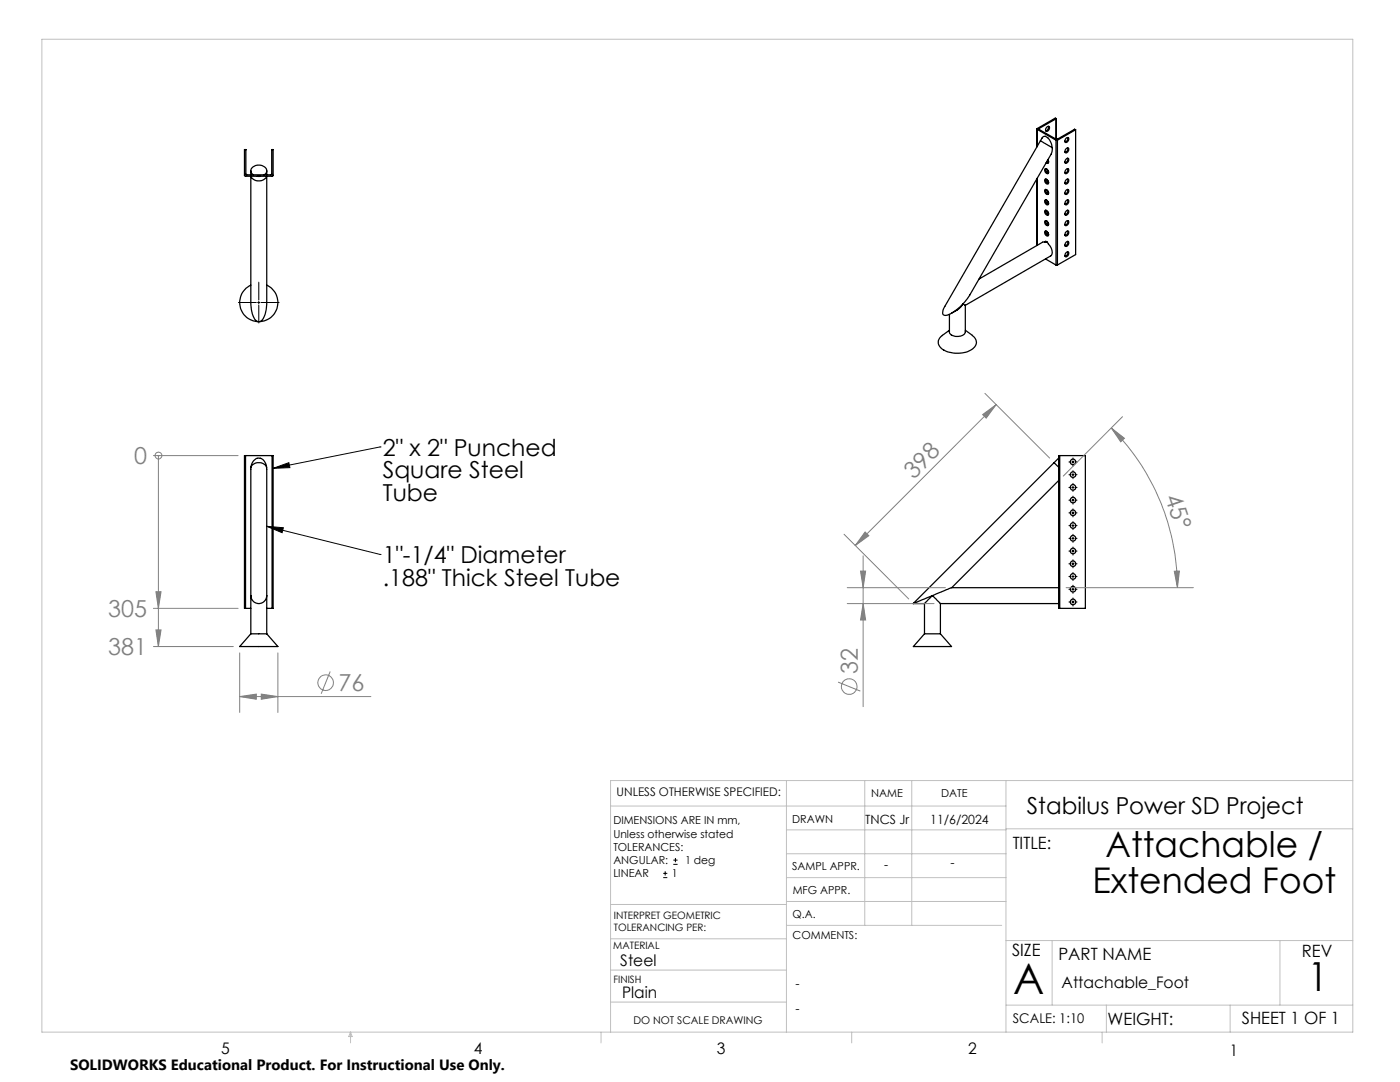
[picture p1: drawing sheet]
<svg xmlns="http://www.w3.org/2000/svg" width="279mm" height="216mm" viewBox="0 0 279 216" stroke-linecap="round" stroke-linejoin="round" font-family="sans-serif">
<g fill="none" stroke="#000" stroke-width=".25">
<path d="M48.8 29.8h.3v5l.1 .1h5v-5.1h.3v5.3l-.1 .1h-5.5l-.1-.1zM50.1 35.2v25.5l.2 1.7a1.98 1.98 0 0 0 1.3 1.8 2.15 2.15 0 0 0 1.5-2.1l.1-1.4v-25.5M50.1 34.1v.8M50.1 35.2a1.77 1.77 0 0 0 3.1 0M50.6 34.9a.97 .97 0 0 1-.5-1.1 .97 .97 0 0 1 .8-.7 1.63 1.63 0 0 1 2.3 1.1l-.2 .4-.3 .3M51.3 35.2h.7M53.2 34.1v.8M206.9 25.7v3.6M206.9 35.7v13.3M207 25.8l3.7 2.2M207 25.8v3.4M207 35.6v13.4"/>
<path d="M207.4 25.6v.2M207.4 25.8l3.3 2M207.6 28.1l-19.2 33.4a.89 .89 0 0 0 .2 1.4l1-.2 .7-.5 1.9-1.6M207.6 28.1l.4-.5a.83 .83 0 0 1 1.4 .2l.4 .9 .2 .8M207.6 28.1l2.4 1.4M208.5 33.7a.56 .56 0 0 1 .7 .3 .56 .56 0 0 1-.1 .7 .76 .76 0 0 1-.6-1zM208.5 35.8a.55 .55 0 0 1 .6 .3 .55 .55 0 0 1 0 .6 .71 .71 0 0 1-.6-.9zM208.5 37.9a.54 .54 0 0 1 .7 .2 .54 .54 0 0 1-.1 .7 .74 .74 0 0 1-.6-.9zM208.5 40a.54 .54 0 0 1 .7 .2 .54 .54 0 0 1-.1 .7 .74 .74 0 0 1-.6-.9zM208.7 33.7a.74 .74 0 0 0 .5 .9M208.7 35.7a.69 .69 0 0 0 .5 .9M208.7 37.8a.74 .74 0 0 0 .5 .9"/>
<path d="M208.7 39.9a.74 .74 0 0 0 .5 .9M208.9 39.9l-.2 .4M208.9 37.9l-.2 .3M208.9 35.8l-.2 .3M208.9 33.7l-.2 .3M208.9 32.3l.3 .2M209 25.3a.33 .33 0 0 1 .5 .1 .33 .33 0 0 1-.2 .5 .37 .37 0 0 1-.5 .3 .37 .37 0 0 1 0-.7zM209.1 31.9a.34 .34 0 0 1 .2 .4 .34 .34 0 0 1-.4 .2h-.1M209.2 32l-.3 .2M209.2 34l-.3 .4M209.2 36.1l-.3 .3M209.2 38.2l-.3 .3"/>
<path d="M209.2 25.2l.1 .1a.79 .79 0 0 1-.6 .8M209.3 38.5l-.3 .1M209.3 36.4l-.3 .1M209.3 34.3l-.3 .2M209.3 32.2l-.3 .2M210 29.5l-.2 1.2-16.3 28.2-1.3 1.7M210.7 28h.3M210.7 23.7v4.1M210.7 28v24.9M210.7 23.7l-3.3 1.9M210.8 23.7h-.1M210.8 23.7l-.2-.1-3.7 2.1 .1 .1"/>
<path d="M210.8 23.7v4.1M211 28v24.9M212.8 27.6a.33 .33 0 0 1 .5 0 .33 .33 0 0 1-.1 .5 .34 .34 0 0 1-.4 .3 .34 .34 0 0 1-.2-.5zM212.8 29.6a.33 .33 0 0 1 .5 .1 .33 .33 0 0 1-.1 .5 .34 .34 0 0 1-.3 .3 .34 .34 0 0 1-.4-.3zM212.8 31.7a.3 .3 0 0 1 .4-.1 .3 .3 0 0 1 .1 .5 .42 .42 0 0 1-.3 .4 .42 .42 0 0 1-.5-.1zM212.8 33.8a.3 .3 0 0 1 .4-.1 .3 .3 0 0 1 .1 .5 .39 .39 0 0 1-.3 .4 .39 .39 0 0 1-.5-.2zM212.8 35.8a.31 .31 0 0 1 .5 0 .31 .31 0 0 1 0 .5 .42 .42 0 0 1-.3 .4 .42 .42 0 0 1-.5-.1zM212.8 37.9a.33 .33 0 0 1 .5 .1 .33 .33 0 0 1-.1 .5 .34 .34 0 0 1-.4 .3 .34 .34 0 0 1-.2-.5zM213.1 27.4a.73 .73 0 0 1-.6 .9M213.1 29.5a.74 .74 0 0 1-.6 .9M213.1 31.6a.74 .74 0 0 1-.6 .9M213.1 33.7a.74 .74 0 0 1-.6 .9"/>
<path d="M213.1 35.7a.69 .69 0 0 1-.6 .9M213.1 37.8a.74 .74 0 0 1-.6 .9M213.1 39.9a.74 .74 0 0 1-.6 .9M214.7 25.9l-.3-.1-3.4 2h-.3M214.7 25.9l-3.7 2.1M214.7 25.9v24.9l-3.7 2.1M50.1 56.9a3.8 3.8 0 0 0-2.2 4.2 3.8 3.8 0 0 0 3.6 3.1M53.2 56.9a3.8 3.8 0 0 1 2.2 4.2 3.8 3.8 0 0 1-3.6 3.1M208.5 42a.56 .56 0 0 1 .7 .3 .56 .56 0 0 1-.1 .7 .76 .76 0 0 1-.6-1zM208.5 44.1a.56 .56 0 0 1 .7 .3 .56 .56 0 0 1-.1 .6 .76 .76 0 0 1-.6-.9zM208.5 46.2a.54 .54 0 0 1 .7 .2 .54 .54 0 0 1-.1 .7 .71 .71 0 0 1-.6-.9zM208.5 48.3h-.4l-12.7 7.4"/>
<path d="M208.5 48.3a.43 .43 0 0 1 .5-.1 .43 .43 0 0 1 .2 .5 1.77 1.77 0 0 1 .5 2.4l-17 9.8M208.5 48.3l.2-.1 .3 .1M208.7 51.7l2 1.2M208.7 41.9a.74 .74 0 0 0 .5 1M208.7 44a.74 .74 0 0 0 .5 .9M208.7 46.1a.73 .73 0 0 0 .5 .9M208.7 48.2h.1M208.9 48.2l-.1 .1M208.9 46.1l-.2 .4M208.9 44.1l-.2 .3M208.9 42l-.2 .3M209.2 40.3l-.3 .3"/>
<path d="M209.2 42.3l-.3 .4M209.2 44.4l-.3 .3M209.2 46.5l-.3 .3M209.3 46.7l-.3 .2M209.3 44.7l-.3 .1M209.3 42.6l-.3 .2M209.3 40.5l-.3 .2M210.7 52.9h.3M212.8 40a.33 .33 0 0 1 .5 0 .33 .33 0 0 1-.1 .5 .34 .34 0 0 1-.3 .4 .34 .34 0 0 1-.4-.3zM212.8 42.1a.3 .3 0 0 1 .4-.1 .3 .3 0 0 1 .1 .5 .42 .42 0 0 1-.3 .4 .42 .42 0 0 1-.5-.1zM212.8 44.1a.31 .31 0 0 1 .4 0 .31 .31 0 0 1 .1 .5 .39 .39 0 0 1-.3 .4 .39 .39 0 0 1-.5-.2zM212.8 46.2a.31 .31 0 0 1 .5 0 .31 .31 0 0 1 0 .4 .42 .42 0 0 1-.3 .4 .42 .42 0 0 1-.5 0l.1-.6z"/>
<path d="M212.8 48.3a.33 .33 0 0 1 .5 0 .33 .33 0 0 1-.1 .5 .34 .34 0 0 1-.4 .4 .34 .34 0 0 1-.2-.6zM212.8 50.4a.33 .33 0 0 1 .5 0 .33 .33 0 0 1-.1 .5 .34 .34 0 0 1-.3 .4 .34 .34 0 0 1-.4-.3zM213.1 41.9a.74 .74 0 0 1-.6 1M213.1 44a.74 .74 0 0 1-.6 .9M213.1 46.1a.73 .73 0 0 1-.6 .9M213.1 48.2a.74 .74 0 0 1-.6 .9M213.1 50.2a.74 .74 0 0 1-.6 1M189.5 65.9l-1.4 1a1.66 1.66 0 0 0-.8 1.8 1.66 1.66 0 0 0 1.3 1.3 5.6 5.6 0 0 0 5.9-.8 1.56 1.56 0 0 0-.4-2.3l-1.4-1M192.2 60.6l-.9 1.1-1.4 .8M192.2 60.6l.5 .3M192.7 60.9v5.3a1.8 1.8 0 0 1-2.6 .8l-.3-.2-.3-.4v-3.7M49 90.9h-.2v30.5h.2"/>
<path d="M49 90.9v30.5M49 90.9h5.3M50.1 93.2a1.77 1.77 0 0 1 3.1 0M50.1 93.2v33.3M50.1 93.2a1.67 1.67 0 0 1 1.7-1.8 1.73 1.73 0 0 1 1.4 1.8M53.2 93.2v33.3M54.3 90.9h.2v30.5h-.2M54.3 90.9v30.5M210.4 92.3l.9 .9M211.3 91.4l-29.1 29M211.3 95.9l-21.4 21.4M211.5 90.9h-.2v30.5h.2"/>
<path d="M211.5 90.9h5.1v30.5h-5.1M211.5 90.9v30.5M50.1 118.9a1.59 1.59 0 0 0 1.5 1.5 1.59 1.59 0 0 0 1.6-1.5M186.1 118.9l1.6 1.5M186.1 118.9l-3.9 1.5M186.1 118.9l-1.6 1.5M189.9 117.3l-3.8 1.6M189.9 117.3h21.4M49 121.4h1.1M50.1 126.5l-2.3 2.5h7.7l-2.3-2.5M50.1 126.5h3.1M53.2 121.4h1.1"/>
<path d="M182.2 120.4h2.3M184.5 126.5l-2.2 2.5h7.6l-2.2-2.5M184.5 126.5h3.2M184.5 120.4v6.1M187.7 120.4h23.6M187.7 120.4v6.1"/>
<circle cx="214.2" cy="94.7" r=".55"/>
<circle cx="214.2" cy="97.2" r=".55"/>
<circle cx="214.2" cy="92.2" r=".55"/>
<circle cx="214.2" cy="99.8" r=".55"/>
<circle cx="214.2" cy="102.3" r=".55"/>
<circle cx="214.2" cy="107.4" r=".55"/>
<circle cx="214.2" cy="115" r=".55"/>
<circle cx="214.2" cy="109.9" r=".55"/>
<circle cx="214.2" cy="117.6" r=".55"/>
<circle cx="214.2" cy="104.9" r=".55"/>
<circle cx="214.2" cy="112.5" r=".55"/>
<circle cx="214.2" cy="120.1" r=".55"/>
</g>
<g fill="none" stroke="#808080" stroke-width=".2">
<path d="M196.6 78.5l12.9 12.9M30.6 90.9h16.9M31.6 90.9h.1M31.6 90.9v38.1M196.1 82.7l2.7-1.9-2 2.6zM198.8 80.8l-28.1 28.1M221.8 85.4l2.6 2.1-.7 .7zM221.8 85.4a45.3 45.3 0 0 1 13.2 31.9M224 83.1l-11.8 11.9M31.1 118.1h1l-.5 3.3zM168.5 106.6l12.9 12.9M169.1 117.3h19.6"/>
<path d="M171.7 113.9h1.1l-.5 3.4zM172.3 110.9v30.1M172.6 106.2l.8 .7-2.7 2zM212.8 117.3h25.4M234.4 114l1-.1-.4 3.4zM30.6 121.4h16.9M30.6 129h16M31.1 125.7h1l-.5 3.3zM47.8 139l3.4-.5v1zM47.8 130.3v11.9M47.8 139h26.2M52.1 138.5l3.4 .5-3.4 .5z"/>
<path d="M55.5 130.3v11.9M65.9 134l-1.8 4.4M167.3 136.1l4.4 1.8M169.1 120.4h17.3M172.3 120.4l.5 3.3h-1.1z"/>
<circle cx="31.6" cy="90.9" r=".68"/>
<circle cx="65" cy="136.2" r="1.56"/>
<circle cx="169.5" cy="137" r="1.55"/>
</g>
<g fill="none" stroke="#000" stroke-width=".2">
<path d="M51.6 56.3v3.6M47.6 60.4h3.6M51.4 60.4h.5M51.6 60.1v.5M51.6 60.9v3.6M52.1 60.4h3.6M54.5 93.5l3.1-1.2 .3 1zM75.8 89.2h.1M75.8 89.2l-21.3 4.3M213.3 99.8h.3M213.3 97.3h.3M213.3 94.7h.3"/>
<path d="M213.3 92.2h.3M213.9 99.8h.5M213.9 97.3h.5M213.9 94.7h.5M213.9 92.2h.5M214.1 91.4v.3M214.1 91.9v.5M214.1 92.7v.3M214.1 93.9v.3M214.1 94.5v.5M214.1 95.2v.3M214.1 96.4v.3"/>
<path d="M214.1 97v.5M214.1 97.8v.3M214.1 99v.3M214.1 99.6v.4M214.7 99.8h.2M214.7 97.3h.2M214.7 94.7h.2M214.7 92.2h.2M53.2 105l3.4 .3-.3 1zM53.2 105l22.6 5.6M75.8 110.6h.1M213.3 117.6h.3"/>
<path d="M213.3 115h.3M213.3 112.5h.3M213.3 110h.3M213.3 107.4h.3M213.3 104.9h.3M213.3 102.3h.3M213.9 117.6h.5M213.9 115h.5M213.9 112.5h.5M213.9 110h.5M213.9 107.4h.5M213.9 104.9h.5"/>
<path d="M213.9 102.3h.5M214.1 100.3v.3M214.1 101.5v.3M214.1 102.1v.5M214.1 102.8v.4M214.1 104.1v.3M214.1 104.6v.5M214.1 105.4v.3M214.1 106.6v.3M214.1 107.2v.5M214.1 107.9v.3M214.1 109.1v.3"/>
<path d="M214.1 109.7v.5M214.1 110.5v.3M214.1 111.7v.3M214.1 112.3v.4M214.1 113v.3M214.1 114.2v.3M214.1 114.8v.5M214.1 115.5v.4M214.1 116.8v.3M214.1 117.3v.5M214.1 118.1v.3M214.1 119.3v.3"/>
<path d="M214.1 119.9v.5M214.7 117.6h.2M214.7 115h.2M214.7 112.5h.2M214.7 110h.2M214.7 107.4h.2M214.7 104.9h.2M214.7 102.3h.2M213.3 120.1h.3M213.9 120.1h.5M214.1 120.6v.3M214.7 120.1h.2"/>
<path d="M132.4 175.1h.8M132.4 174.3h.8M132.8 173.8v.9M134.4 172.5h.8M134.4 171.6h.8M134.8 171.2v.8"/>
</g>
<g fill="none" stroke="#c0c0c0" stroke-width=".2">
<path d="M8.4 7.8h261.6v198.2h-261.6zM157 155.8v50.2M172.6 155.8v28.8M182 155.8v28.8M200.8 155.8v50.2M270 155.8h-148.2v50.2M121.8 160.8h79M157 170.4h43.8M157 165.6h43.8M157 175.1h43.8M157 179.9h43.8M200.8 165.4h69.2"/>
<path d="M121.8 200h35.2M121.8 193.6h35.2M121.8 187.3h35.2M121.8 180.5h35.2M157 184.6h42.9M200.8 187.7h69.2M210 187.7v12.9M255.4 187.7v12.9M70 206v2.1M70 206l.3 .8h-.7zM119.9 206v2.1M170 206v2.1"/>
<path d="M200.8 200.6h69.2M220 206v2.1M220.8 200.6v5.4M245.5 200.6v5.4"/>
</g>
<path d="M54.5 93.5l3.1-1.2 .3 1zM53.2 105l3.4 .3-.3 1z" fill="#000"/>
<g fill="#808080">
<path d="M234.4 114l1-.1-.4 3.4zM221.8 85.4l2.6 2.1-.7 .7z"/>
<path d="M52.1 138.5l3.4 .5-3.4 .5zM47.8 139l3.4-.5v1z"/>
<path d="M196.1 82.7l2.7-1.9-2 2.6zM172.6 106.2l.8 .7-2.7 2z"/>
<path d="M171.7 113.9h1.1l-.5 3.4zM172.3 120.4l.5 3.3h-1.1z"/>
<path d="M31.1 118.1h1l-.5 3.3zM31.1 125.7h1l-.5 3.3z"/>
</g>
<text font-size="8.5" x="202.2" y="198.3">A</text>
<text font-size="8" x="261" y="197.8">1</text>
<g font-size="7.1">
<text x="220.6" y="171">Attachable /</text>
<text x="218" y="178.1">Extended Foot</text>
</g>
<g font-size="4.7" fill="#808080">
<text x="26.7" y="92.6">0</text>
<text x="182.4" y="95.7" transform="rotate(-45 182.4 95.7)">398</text>
<text x="232.5" y="99.2" transform="rotate(71 232.5 99.2)">45°</text>
<text x="21.6" y="123.1">305</text>
<text x="21.6" y="130.7">381</text>
<text x="67.6" y="137.9">76</text>
<text x="171.2" y="134.4" transform="rotate(-90 171.2 134.4)">32</text>
</g>
<g font-size="4.7">
<text x="76.4" y="90.9">2&quot; x 2&quot; Punched</text>
<text x="76.4" y="95.4">Square Steel</text>
<text x="76.4" y="99.9">Tube</text>
<text x="76.4" y="112.3">1&quot;-1/4&quot; Diameter</text>
<text x="76.4" y="116.8">.188&quot; Thick Steel Tube</text>
<text x="204.9" y="162.3">Stabilus Power SD Project</text>
</g>
<g font-size="3.4">
<text x="202.1" y="169.3">TITLE:</text>
<text x="202" y="190.8">SIZE</text>
<text x="211.2" y="191.5">PART NAME</text>
<text x="259.8" y="191">REV</text>
<text x="221" y="204.5">WEIGHT:</text>
<text x="247.8" y="204.4">SHEET 1 OF 1</text>
</g>
<g font-size="3.2">
<text x="123.8" y="192.7">Steel</text>
<text x="211.9" y="197.1">Attachable_Foot</text>
<text x="124.2" y="199.1">Plain</text>
<text x="44.2" y="210.4">5</text>
<text x="94.6" y="210.3">4</text>
<text x="143.1" y="210.4">3</text>
<text x="193.2" y="210.3">2</text>
<text x="245.4" y="210.6">1</text>
</g>
<text font-size="3" x="14" y="213.5">SOLIDWORKS Educational Product. For Instructional Use Only.</text>
<text font-size="2.7" x="202.1" y="204">SCALE: 1:10</text>
<g font-size="2.5">
<text x="172.7" y="164.5">TNCS Jr</text>
<text x="185.6" y="164.5">11/6/2024</text>
<text x="176.5" y="173.4">-</text>
<text x="189.7" y="173">-</text>
<text x="158.8" y="197.2">-</text>
<text x="158.8" y="202.2">-</text>
</g>
<text font-size="2.4" x="123.1" y="158.9">UNLESS OTHERWISE SPECIFIED:</text>
<g font-size="2.2">
<text x="173.9" y="159.1">NAME</text>
<text x="187.8" y="158.9">DATE</text>
<text x="122.4" y="164.5">DIMENSIONS ARE IN mm,</text>
<text x="122.4" y="167.1">Unless otherwise stated</text>
<text x="158.1" y="164.2">DRAWN</text>
<text x="122.4" y="169.8">TOLERANCES:</text>
<text x="122.4" y="172.4">ANGULAR:</text>
<text x="136.7" y="172.4">1 deg</text>
<text x="158.1" y="173.7">SAMPL APPR.</text>
<text x="122.4" y="175.1">LINEAR</text>
<text x="134.1" y="175.1">1</text>
<text x="158.2" y="178.4">MFG APPR.</text>
<text x="158.2" y="183.2">Q.A.</text>
<text x="158.2" y="187.4">COMMENTS:</text>
</g>
<text font-size="2.1" x="126.4" y="204.3">DO NOT SCALE DRAWING</text>
<g font-size="2">
<text x="122.5" y="183.3">INTERPRET GEOMETRIC</text>
<text x="122.5" y="185.9">TOLERANCING PER:</text>
<text x="122.4" y="189.4">MATERIAL</text>
<text x="122.4" y="196.2">FINISH</text>
</g>
</svg>
